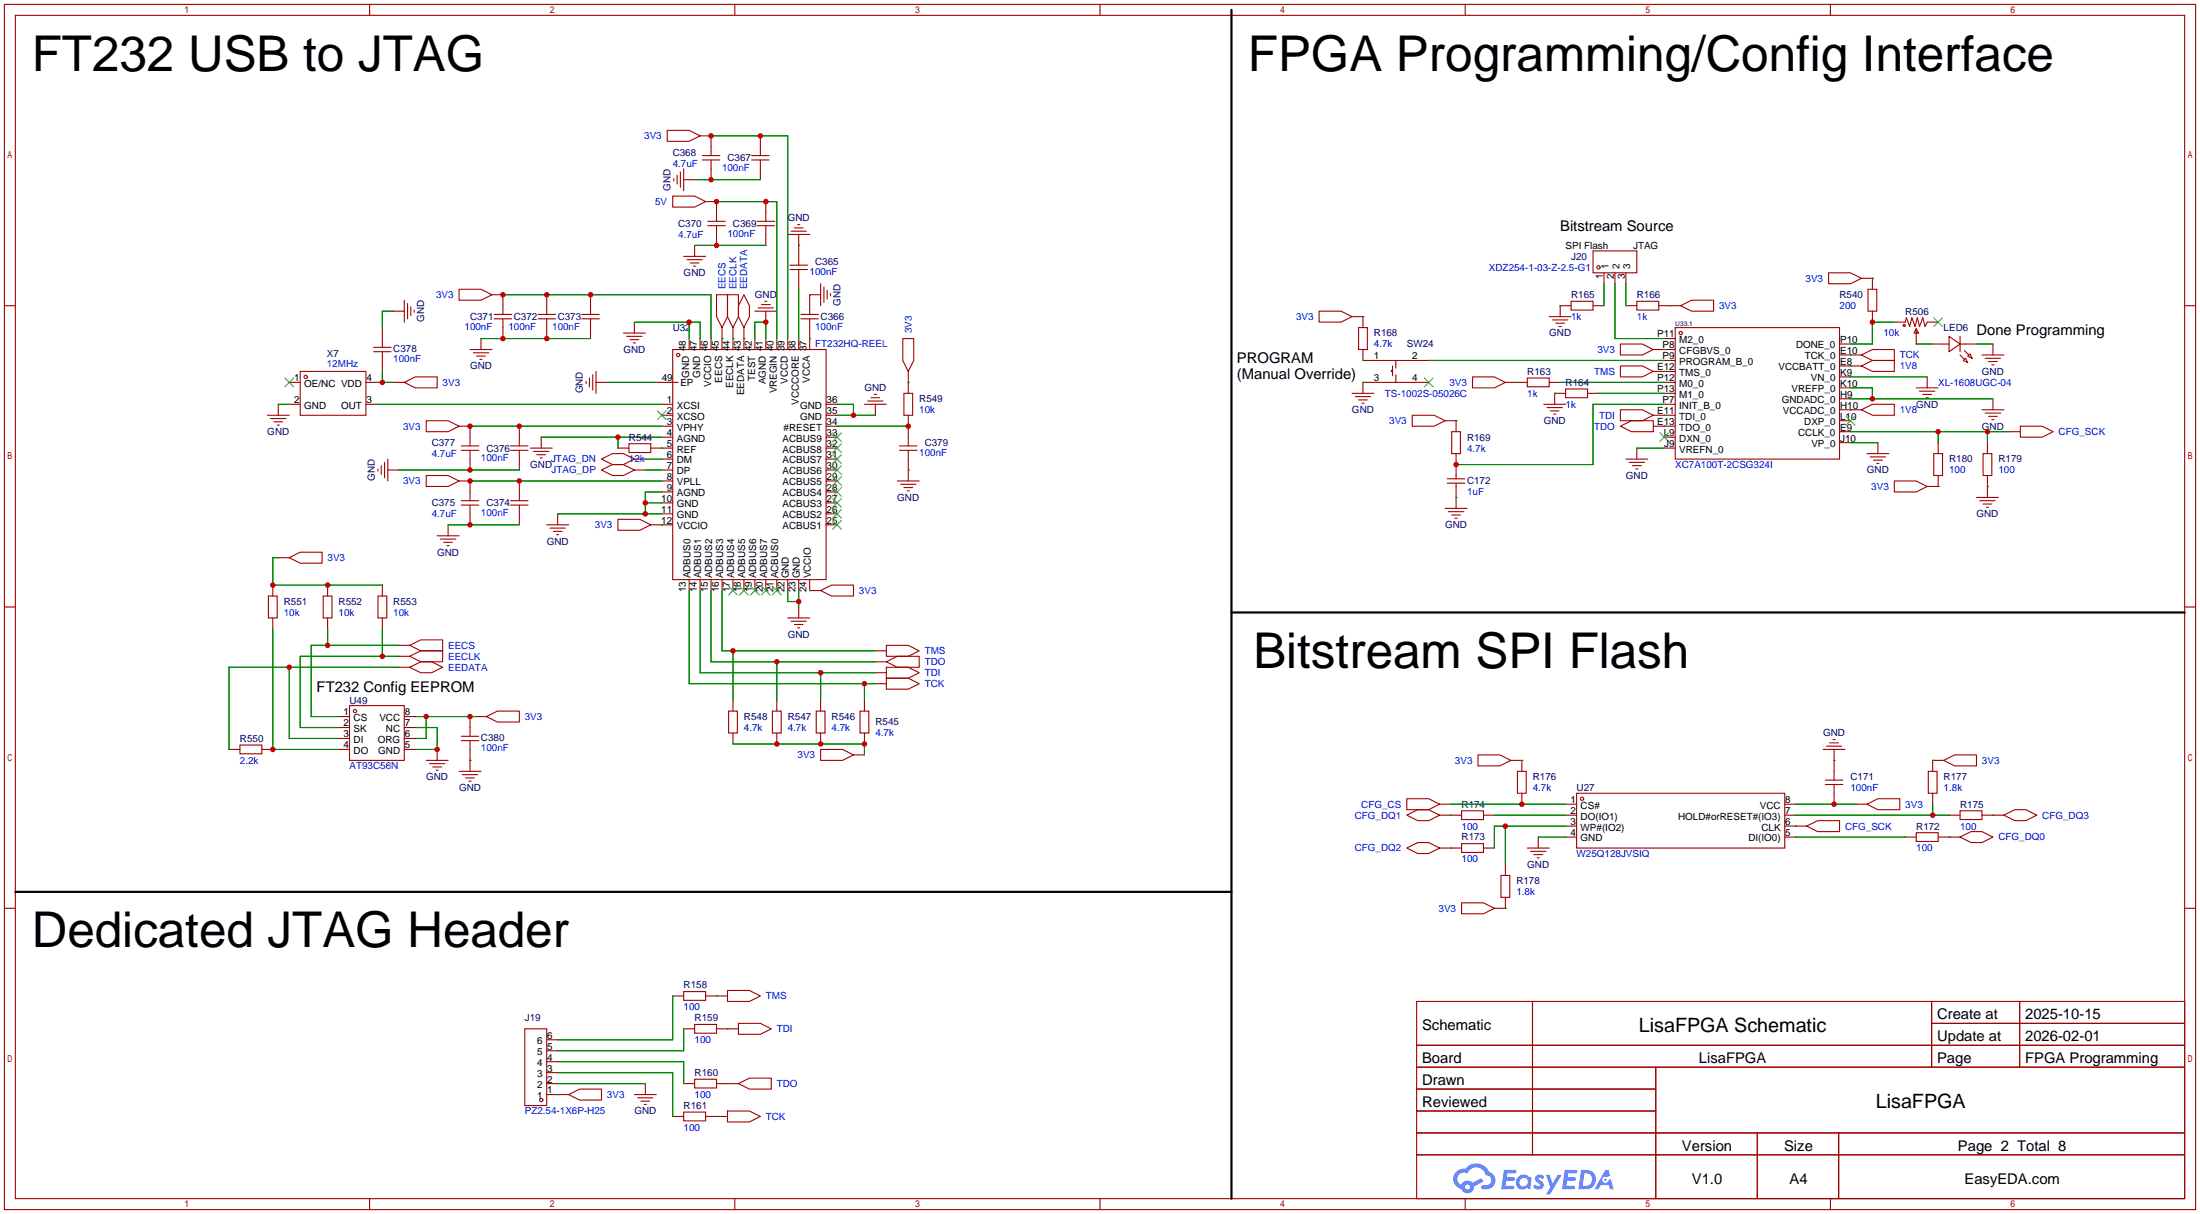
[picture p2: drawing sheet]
<svg xmlns="http://www.w3.org/2000/svg" width="510mm" height="281mm" viewBox="0 0 510 281" stroke-linecap="round" stroke-linejoin="round" font-family="sans-serif">
<g fill="none" stroke="#a10000" stroke-width=".25">
<path d="M1 1h508v279.4h-508zM3.6 3.6h502.9v274.3h-502.9zM85.7 1v2.6M170.3 1v2.6M255 1v2.6M339.7 1v2.6M424.3 1v2.6M1 70.9h2.6M506.5 70.9h2.5M1 140.7h2.6M506.5 140.7h2.5M1 210.6h2.6"/>
<path d="M506.5 210.6h2.5M328.4 232.2h178.1v45.7h-178.1zM355.3 232.2v35.5M447.8 232.2v15.2M447.8 237.2h58.7M468.2 232.2v15.2M328.4 242.3h178.1M328.4 247.4h178.1M328.4 252.5h55.5M328.4 257.6h55.5M383.9 247.4v30.5M85.7 277.9v2.5"/>
<path d="M170.3 277.9v2.5M255 277.9v2.5M328.4 262.6h178.1M328.4 267.7h178.1M339.7 277.9v2.5M407.4 262.6v15.3M424.3 277.9v2.5M426.3 262.6v15.3"/>
</g>
<g fill="#5487ff">
<path d="M356.2 272.6a1.3 1.3 0 0 1 1.8 .2l-.4 .7a.54 .54 0 0 0-.9-.3l.1 .2a1.28 1.28 0 0 1 .8 2 1.53 1.53 0 0 1-2.2-.2l.5-.6 .8 .4a.31 .31 0 0 0 .4-.3 .31 .31 0 0 0-.3-.3 1.12 1.12 0 0 1-.6-1.8z"/>
<path d="M358.4 272.4h.9l.6 1.9 1.2-1.9h.9l-2.7 4.5h-.9l1-1.7z"/>
<path d="M348.7 271.2h2.2a.46 .46 0 0 1 .5 .1 .46 .46 0 0 1 .1 .5l-.3 .2h-1.8l-.1 .9h1.6a.4 .4 0 0 1 .4 .5 .4 .4 0 0 1-.4 .3h-1.7l-.2 1.2h1.4a.46 .46 0 0 1 .5 .1 .46 .46 0 0 1 .1 .5l-.3 .2h-2.7z"/>
<path d="M362.8 271.2h2.2a.47 .47 0 0 1 .5 .1 .47 .47 0 0 1 .1 .5l-.3 .2h-1.8l-.1 .9h1.6a.4 .4 0 0 1 .4 .5 .4 .4 0 0 1-.4 .3h-1.7l-.2 1.2h1.4a.46 .46 0 0 1 .5 .1 .46 .46 0 0 1 .1 .5l-.3 .2h-2.7z"/>
<path d="M372.2 271.2h.7l.4 1.4-.7 .3a.75 .75 0 0 0-1.1 .3 .75 .75 0 0 0 .5 1 .75 .75 0 0 0 .9-.6l.5-.3 .7 2.4h-.9l-.2-1h-1.9l-.5 1h-.9z"/>
<path d="M366.6 271.2l-.7 4.5h1.5a2.27 2.27 0 0 0 2.6-2.3 2.27 2.27 0 0 0-2.7-2.2zM367.3 272a1.5 1.5 0 0 1 1.8 1.5 1.5 1.5 0 0 1-1.9 1.4h-.3z"/>
<path d="M352 272.8a1.6 1.6 0 0 0-.3 2.3 1.6 1.6 0 0 0 2.3 .2l.8 .4 .3-2.5-.2-.3h-.5a1.58 1.58 0 0 0-2.4-.1zM352.6 273.4a.99 .99 0 0 1 1.6 .5 .99 .99 0 0 1-1.3 1.1 .98 .98 0 0 1-.3-1.6z"/>
<path d="M337.6 271.6a2.37 2.37 0 0 0 1.2 4 1.54 1.54 0 0 0 1.7 1 1.54 1.54 0 0 0 1.3-1.6l2.1-1.1-.5-.8-2 1.1a1.57 1.57 0 0 0-2.6 .5 1.5 1.5 0 0 1-.8-2.1 1.5 1.5 0 0 1 2.2-.6 2.23 2.23 0 0 1 2.3-1.4 2.23 2.23 0 0 1 2 1.9 1.16 1.16 0 0 1 1.2 1 1.16 1.16 0 0 1-1.1 1.3h-.6a.47 .47 0 0 0-.6 .4 .47 .47 0 0 0 .4 .5 2.14 2.14 0 0 0 2.7-1.3 2.14 2.14 0 0 0-1.3-2.8 3.2 3.2 0 0 0-5.5-.7l-1.1 .1zM339.6 275.2a.6 .6 0 0 1 1.2 0 .6 .6 0 0 1-1.2 0z"/>
<circle cx="372.2" cy="273.5" r=".28"/>
</g>
<g fill="none" stroke="#a10000" stroke-width=".25">
<path d="M154.7 30.2h5.1l2.5 1.3-2.5 1.3h-5.1zM157.7 39.9v3.5M158.5 39.1v5.1M162.3 31.5h2.5v4.6M162.8 37.1h4.1M162.8 36.1h4.1M164.8 37.1v4.6M174.2 37.1h4.1M174.2 36.1h4.1M176.3 31.5v4.6M176.3 37.1v4.6M156 45.5h5l2.6 1.2-2.6 1.3h-5z"/>
<path d="M156.2 41.4v.5M157 40.6v2.1M158.5 41.7h2.5M158.5 59.4h5.1M161 56.9v2.5M163.6 46.7h2.5v4.6M164.1 52.3h4M164.1 51.3h4M166.1 52.3v4.6M175.5 52.3h4.1M175.5 51.3h4.1M177.5 46.7v4.6"/>
<path d="M177.5 52.3v4.6M182.6 54.4h5.1M183.4 53.6h3.5M184.1 52.8h2.1M184.9 52.1h.5M185.2 54.4v7.1M369.3 58.2h10.2v5h-10.2zM88.6 75.9v4.6M91.2 72.1h2.5M93.7 69.6v5.1M94.5 70.4v3.5M95.2 71.1v2.1"/>
<path d="M96 71.9v.5M106.4 67.1h5.1l2.5 1.2-2.5 1.3h-5.1zM111.5 78.5v2.5M114 68.3h2.6v4.6M114.6 73.9h4M114.6 72.9h4M116.6 73.9v4.6M124.7 73.9h4.1M124.7 72.9h4.1M126.7 68.3v4.6M126.7 73.9v4.6M134.9 73.9h4"/>
<path d="M134.9 72.9h4M136.9 68.3v4.6M136.9 73.9v4.6M144.5 77.2h5.1M145.3 78h3.5M146 78.7h2.1M146.8 79.5h.5M147.1 74.7v2.5M159.3 60.2h3.5M159.8 78.5v2.5M160 61h2.1M160.8 61.7h.5"/>
<path d="M162.3 78.5v2.5M164.8 78.5v2.5M166.1 68.3h2.6v5.1l-1.3 2.5-1.3-2.5zM167.4 75.9v5.1M168.7 68.3h2.5v5.1l-1.3 2.5-1.2-2.5zM169.9 75.9v5.1M172.5 68.3l1.2 2.6v2.5l-1.2 2.5-1.3-2.5v-2.5zM172.5 75.9v5.1M175 78.5v2.5M175 72.1h5.1M175.8 71.4h3.5M176.5 70.6h2.1"/>
<path d="M177.3 69.8h.5M177.5 72.1v2.6M177.5 78.5v2.5M180.1 78.5v2.5M182.6 78.5v2.5M183.1 62.5h4.1M183.1 61.5h4.1M185.2 62.5v4.6M185.2 78.5v2.5M185.7 73.9h4M185.7 72.9h4M187.7 73.9v7.1"/>
<path d="M190.2 68.3h-2.5v4.6M190.2 65.8v5.1M191 66.5v3.6M191.8 67.3v2M192.5 68.1v.5M209.3 78.5h2.5v5.1l-1.2 2.5-1.3-2.5zM305.8 72.1h5.1l2.5 1.3-2.5 1.3h-5.1zM313.4 73.4h2.6v2.5M315 75.9h2v5.1h-2zM359.2 73.4h5M359.9 74.2h3.6M360.7 74.9h2"/>
<path d="M361.4 75.7h.5M364.2 69.8h5.1v2.1h-5.1zM364.2 70.9h-2.5v2.5M369.3 70.9h2.6M371.9 63.2v2.6M374.4 63.2v2.6M375.7 79.8h5l2.6 1.2-2.6 1.3h-5zM376.9 70.9h2.6M376.9 63.2v2.6M379.5 69.8h5.1v2.1h-5.1zM384.6 70.9h5M385.8 78.5h2.6"/>
<path d="M388.4 75.9h38.1v30.5h-38.1zM389.6 70.9l2.6-1.3h5.1v2.5h-5.1zM423.9 63.2h5.1l2.5 1.3-2.5 1.3h-5.1zM426.5 79.8h2.5M431.5 64.5h2.6v2.6M433.1 67.1h2v5h-2zM434.1 72.1v2.6M439.2 74.7h2.5l.3-1 .7 2 .5-2 .8 2 .5-2 .5 2 .8-2 .5 2 .5-1h2.5M444.2 76.2l.6 1h-1.1zM444.2 76.2v3.6M448.1 79.8h3.8M451.9 78l2.5 1.8-2.5 1.7z"/>
<path d="M454.4 79.8h3.8M454.4 78v3.5M462 79.8v2.5M62 96.3h5.1M62.7 97h3.6M63.5 97.8h2M64.3 98.6h.5M64.5 93.7v2.6M67.1 88.6h2.5M67.1 93.7h2.5M69.6 86.1h15.2v10.2h-15.2zM84.8 88.6h2.6"/>
<path d="M84.8 93.7h2.6M86.6 81.5h4.1M86.6 80.5h4.1M88.6 81.5v4.6M91.2 88.6h2.5M93.7 88.6l2.6-1.2h5v2.5h-5zM98.8 97.5h5.1l2.5 1.3-2.5 1.3h-5.1zM106.4 98.8h2.6v4.6M109 81h5M109.7 81.8h3.6M110.5 82.5h2M111.3 83.3h.5"/>
<path d="M120.4 98.8v4.6M135.9 88.4v.5M136.7 87.6v2.1M137.4 86.9v3.5M138.2 88.6h2.5M138.2 86.1v5.1M152.1 88.6h5.1M153.4 93.7h2.6M153.4 96.3h2.6M153.4 98.8h2.6M156 81h35.5v53.4h-35.5zM191.5 93.7h2.6"/>
<path d="M191.5 96.3h2.6M191.5 98.8h2.6M200.4 93.7h5.1M201.2 93h3.5M201.9 92.2h2.1M202.7 91.4h.5M202.9 93.7v2.6M209.5 91.2h2.1v5.1h-2.1zM210.6 86.1v5.1M210.6 96.3v7.1M313.4 91.2h5.1M314.2 91.9h3.6"/>
<path d="M315 92.7h2M315.7 93.5h.5M316 81v2.6h15.2M322.8 85.9h-.2v.2h.2M322.8 84.8v2.3M323.6 83.6v1.7M323.6 86.9v1.7M327.4 96.3h5.1l2.5 1.2-2.5 1.3h-5.1zM331.2 88.6h-15.2v2.6M335 97.5h2.6v2.6M341.4 87.4h5.1l2.5 1.2-2.5 1.3h-5.1zM349 88.6h5.1"/>
<path d="M354.1 87.6h5.1v2.1h-5.1zM357.9 93.7h5.1M358.6 94.5h3.6M359.2 88.6h2.5M359.4 95.2h2M360.2 96h.5M363 90.2h5v2h-5zM363 91.2h-2.6v2.5M368 91.2h2.6M375.7 98.8l2.5-1.3h5.1v2.6h-5.1zM375.7 84.8h5l2.6 1.3-2.6 1.3h-5zM375.7 95h5l2.6 1.3-2.6 1.2h-5z"/>
<path d="M383.3 81h5.1M383.3 86.1h5.1M383.3 96.3h5.1M383.3 98.8h5.1M385.8 83.6h2.6M385.8 88.6h2.6M385.8 91.2h2.6M385.8 93.7h2.6M426.5 97.5h2.5M426.5 95h5M426.5 92.5h2.5M426.5 89.9h2.5"/>
<path d="M426.5 87.4h2.5M426.5 84.8h5M426.5 82.3h5M431.5 82.3l2.6-1.3h5.1v2.6h-5.1zM431.5 84.8l2.6-1.2h5.1v2.5h-5.1zM431.5 95l2.6-1.3h5.1v2.6h-5.1zM444.2 89.9h5.1M445 90.7h3.6M445.8 91.4h2M446.5 92.2h.5M446.8 87.4v2.5M454.4 82.3l1 1"/>
<path d="M455.2 83.6l.5-.5 .5 1zM455.4 81.3l1 1M456.2 82.5l.5-.5 .5 1.1zM459.5 95h5.1M459.5 82.3h5.1M460.2 83.1h3.6M460.2 95.8h3.6M461 83.8h2M461 96.5h2M461.8 84.6h.5M461.8 97.3h.5M462 92.5v2.5"/>
<path d="M468.4 98.8h5.1l2.5 1.3-2.5 1.2h-5.1zM87.6 108.7v.5M88.4 107.9v2.1M89.2 107.2v3.5M89.9 109h2.6M89.9 106.4v5.1M98.8 110.2h5.1l2.5 1.3-2.5 1.3h-5.1zM106.4 111.5h2.6v4.6M106.9 116.1h4.1M106.9 117.1h4.1M106.9 104.4h4.1M106.9 103.4h4.1"/>
<path d="M109 104.4v4.6M109 117.1v4.6M118.4 116.1h4M118.4 117.1h4M118.4 104.4h4M118.4 103.4h4M120.4 104.4v4.6M120.4 111.5v4.6M120.4 117.1v4.6M122.9 103.9h5.1M123.7 104.6h3.6M124.5 105.4h2"/>
<path d="M125.2 106.2h.5M125.5 101.3v2.6M129.3 119.1v2.6M139.4 106.4l2.6-1.2h2.5l2.6 1.2-2.6 1.3h-2.5zM139.4 109l2.6-1.3h2.5l2.6 1.3-2.6 1.2h-2.5zM143.3 103.9h2.5M145.8 102.9h5.1v2h-5.1zM147.1 106.4h2.5M147.1 109h2.5M150.9 103.9h5.1M153.4 101.3h2.6M153.4 106.4h2.6"/>
<path d="M153.4 109h2.6M153.4 111.5h2.6M153.4 114h2.6M153.4 116.6h2.6M153.4 119.1h2.6M191.5 101.3h2.6M191.5 103.9h2.6M191.5 106.4h2.6M191.5 109h2.6M191.5 111.5h2.6M191.5 114h2.6M191.5 116.6h2.6"/>
<path d="M191.5 119.1h2.6M208 111.5h5.1M208.5 104.4h4.1M208.5 103.4h4.1M208.8 112.3h3.5M209.5 113h2.1M210.3 113.8h.5M210.6 104.4v7.1M335 117.9h5.1M335.5 112h4.1M335.5 111h4.1M335.8 118.6h3.5"/>
<path d="M336.5 100.1h2.1v5.1h-2.1zM336.5 119.4h2.1M337.6 105.2v5.8M337.6 112v5.9M376.9 106.4h5.1M377.7 107.2h3.6M378.5 107.9h2M379.2 108.7h.5M379.5 103.9v2.5M385.8 101.3h2.6M385.8 103.9h2.6M426.5 102.6h2.5"/>
<path d="M426.5 100.1h2.5M432.8 105.2h5.1M433.6 105.9h3.5M434.3 106.7h2.1M435.1 107.4h.5M435.4 102.6v2.6M439.2 111.5h5l2.6 1.3-2.6 1.2h-5zM448.3 105.2h2v5h-2zM449.3 102.6v2.6M449.3 110.2v2.6h-2.5M458.2 115.3h5.1M459 116.1h3.5"/>
<path d="M459.7 105.2h2.1v5h-2.1zM459.7 116.8h2.1M460.5 117.6h.5M460.8 102.6v2.6M460.8 110.2v5.1M465.8 100.1h2.6M62.2 138.2h2.1v5.1h-2.1zM63.2 135.6v2.6M64.5 129.3h2.6M67.1 129.3l2.5-1.3h5.1v2.6h-5.1zM74.9 138.2h2.1v5.1h-2.1zM75.9 135.6v2.6"/>
<path d="M87.6 138.2h2.1v5.1h-2.1zM88.6 135.6v2.6M101.3 124.2h5.1M102.1 125h3.6M102.9 125.7h2M103.6 126.5h.5M103.9 121.7v2.5M126.7 121.7h5.1M127.5 122.4h3.6M128.3 123.2h2M129 124h.5M143.3 120.4h5l2.6 1.3-2.6 1.2h-5z"/>
<path d="M150.9 121.7h5.1M159.8 134.4v2.5M162.3 134.4v2.5M164.8 134.4v2.5M167.4 134.4v2.5M169.9 134.4v2.5M172.5 134.4v2.5M175 134.4v2.5M177.5 134.4v2.5M180.1 134.4v2.5M182.6 134.4v2.5M185.2 134.4v2.5"/>
<path d="M187.7 134.4v2.5h2.5M190.2 136.9l2.6-1.3h5.1v2.6h-5.1zM191.5 121.7h2.6M337.3 120.1h.5M63.2 143.3v2.5M75.9 143.3v2.5M88.6 143.3v2.5M92.5 149.6h2.5M92.5 152.1h2.5M92.5 154.7h2.5M95 149.6l2.5-1.3h5.1v2.6h-5.1zM95 152.1l2.5-1.2h5.1v2.5h-5.1z"/>
<path d="M95 154.7l2.5-1.3h2.6l2.5 1.3-2.5 1.3h-2.6zM182.6 143.3h5.1M183.4 144h3.5M184.1 144.8h2.1M184.9 145.5h.5M185.2 140.7v2.6M202.9 156h2.6M202.9 153.4h2.6M202.9 150.9h2.6M202.9 158.5h2.6M205.5 154.7h5.1l2.5 1.3-2.5 1.2h-5.1zM205.5 153.4l2.5-1.3h5.1v2.6h-5.1z"/>
<path d="M205.5 149.6h5.1l2.5 1.3-2.5 1.2h-5.1zM205.5 157.2h5.1l2.5 1.3-2.5 1.3h-5.1zM53.1 173.7h2.5M55.6 172.7h5.1v2.1h-5.1zM60.7 173.7h2.5M78.5 173.7h2.5M78.5 166.1h2.5M78.5 168.7h2.5M78.5 171.2h2.5M81 163.6h12.7v12.7h-12.7zM93.7 173.7h2.6M93.7 166.1h2.6"/>
<path d="M93.7 168.7h2.6M93.7 171.2h2.6M98.8 176.3h5.1M99.6 177h3.5M100.3 177.8h2.1M101.1 178.6h.5M101.3 173.7v2.6M106.4 178.8h5.1M106.9 171.7h4.1M106.9 170.7h4.1M107.2 179.6h3.5M109 166.1v4.6"/>
<path d="M109 171.7v7.1M110.2 166.1h2.6M112.8 166.1l2.5-1.3h5.1v2.6h-5.1zM168.9 164.8h2v5.1h-2zM169.9 162.3v2.5M169.9 169.9v2.6M179.1 164.8h2v5.1h-2zM180.1 162.3v2.5M180.1 169.9v2.6M189.2 164.8h2.1v5.1h-2.1zM190.2 173.7h5.1l2.6 1.3-2.6 1.3h-5.1zM190.2 162.3v2.5"/>
<path d="M190.2 169.9v2.6M197.9 175h2.5M199.4 164.8h2v5.1h-2zM200.4 162.3v2.5M200.4 169.9v2.6M342.6 175h5.1l2.6 1.3-2.6 1.2h-5.1zM350.3 176.3h2.5v2.5M351.8 178.8h2v5.1h-2zM422.7 173.7h5M423.4 173h3.6M424.2 172.2h2M424.9 171.4h.5"/>
<path d="M425.2 173.7v7.1M447 178.8h2.1v5.1h-2.1zM450.6 176.3l2.5-1.3h5.1v2.5h-5.1zM450.6 176.3h-2.5v2.5M107.9 180.3h2.1M108.7 181.1h.5M326.1 185.2h5.1l2.6 1.2-2.6 1.3h-5.1zM326.1 189l2.6-1.3h2.5l2.6 1.3-2.6 1.2h-2.5zM326.1 196.6l2.6-1.3h2.5l2.6 1.3-2.6 1.3h-2.5zM333.8 186.4h2.5M333.8 189h5M333.8 196.6h5"/>
<path d="M338.8 195.6h5.1v2h-5.1zM338.8 188h5.1v2h-5.1zM343.9 189h2.6M343.9 196.6h2.6M352.8 183.9v2.5M354.1 196.6h5.1M354.8 197.4h3.6M355.6 198.1h2M356.4 198.9h.5M356.6 194.1v2.5M363 186.4h2.5M363 189h2.5"/>
<path d="M363 191.5h2.5M363 194.1h2.5M365.5 183.9h48.3v12.7h-48.3zM413.8 186.4h2.5M413.8 189h2.5M413.8 191.5h5M413.8 194.1h2.5M418.8 191.5l2.6-1.3h5.1v2.6h-5.1zM423.2 180.8h4M423.2 181.9h4M425.2 181.9v4.5M430.3 186.4h2.5"/>
<path d="M432.8 186.4l2.6-1.2h5v2.5h-5zM441.7 194.1h2.5M444.2 193h5.1v2.1h-5.1zM448.1 183.9v2.5M449.3 194.1h5.1M451.9 189h2.5M454.4 188h5.1v2h-5.1zM454.4 194.1l2.5-1.3h2.6l2.5 1.3-2.5 1.2h-2.6zM459.5 189h5.1M464.6 189l2.5-1.3h2.5l2.6 1.3-2.6 1.2h-2.5zM338.8 209.3h5.1l2.6 1.3-2.6 1.2h-5.1zM348 202.9h2v5.1h-2z"/>
<path d="M349 200.4v2.5M349 208v2.6h-2.5M121.7 238.5h5v17.8h-5zM156 230.9h2.5M158.5 229.9h5.1v2h-5.1zM158.5 238.5h2.5M161 237.5h5.1v2h-5.1zM163.6 230.9h5.1M166.1 238.5h5.1M168.7 229.6h5l2.6 1.3-2.6 1.3h-5zM171.2 237.2h5.1l2.5 1.3-2.5 1.3h-5.1zM126.7 251.2h2.6"/>
<path d="M126.7 253.7h5.1M126.7 248.7h2.6M126.7 246.1h2.6M126.7 243.6h2.6M126.7 241h2.6M131.8 253.7l2.6-1.2h5v2.5h-5zM147.1 253.7h5M147.8 254.5h3.6M148.6 255.3h2M149.4 256h.5M149.6 251.2v2.5M156 258.8h2.5"/>
<path d="M158.5 257.8h5.1v2h-5.1zM158.5 251.2h2.5M161 250.2h5.1v2h-5.1zM163.6 258.8h5.1M166.1 251.2h5.1M168.7 257.6h5l2.6 1.2-2.6 1.3h-5zM171.2 251.2l2.5-1.3h5.1v2.6h-5.1z"/>
<circle cx="370.6" cy="62" r=".38"/>
<circle cx="389.6" cy="77.2" r=".38"/>
<circle cx="441.5" cy="75.4" r=".25"/>
<circle cx="70.9" cy="87.4" r=".38"/>
<circle cx="157.2" cy="82.3" r=".38"/>
<circle cx="82.3" cy="164.8" r=".38"/>
<circle cx="366.8" cy="185.2" r=".38"/>
<circle cx="125.5" cy="255" r=".38"/>
</g>
<g fill="none" stroke="#3c3" stroke-width=".25">
<path d="M448.3 73.7l2 2M450.3 73.7l-2 2M66 87.6l2.1 2.1M68.1 87.6l-2.1 2.1M152.4 95.2l2 2.1M154.4 95.2l-2 2.1M330.2 87.6l2 2.1M332.2 87.6l-2 2.1M428 96.5l2 2.1M430 96.5l-2 2.1M193 118.1l2.1 2M193 115.6l2.1 2"/>
<path d="M193 113l2.1 2.1M193 110.5l2.1 2M193 107.9l2.1 2.1M193 105.4l2.1 2M193 102.9l2.1 2M193 100.3l2.1 2.1M195.1 118.1l-2.1 2M195.1 115.6l-2.1 2M195.1 113l-2.1 2.1M195.1 110.5l-2.1 2M195.1 107.9l-2.1 2.1M195.1 105.4l-2.1 2"/>
<path d="M195.1 102.9l-2.1 2M195.1 100.3l-2.1 2.1M384.8 100.3l2 2.1M386.8 100.3l-2 2.1M168.9 135.9l2 2M170.9 135.9l-2 2M171.4 135.9l2.1 2M173.5 135.9l-2.1 2M174 135.9l2 2M176 135.9l-2 2M176.5 135.9l2.1 2M178.6 135.9l-2.1 2"/>
<path d="M179.1 135.9l2 2M181.1 135.9l-2 2M193 120.6l2.1 2.1M195.1 120.6l-2.1 2.1"/>
</g>
<g fill="none" stroke="#008700" stroke-width=".25">
<path d="M164.8 31.5h17.8v47M161 41.7h15.3M161 56.9h16.5M166.1 46.7h14v31.8M185.2 56.9h.1M91.2 72.1h-2.6v3.8M111.5 78.5h25.4M116.6 68.3h48.2v10.2M147.1 74.7h15.2v3.8M159.8 74.7v3.8M167.4 78.5h.1M169.9 78.5h.1"/>
<path d="M172.5 78.5h.1M175 78.5v-3.8h2.5v3.8M185.2 67.1v11.4M187.7 78.5h.1M187.7 68.3h.1M316 73.4h.1M361.7 70.9h.1M371.9 65.8v5.1M374.4 65.8v12.7h11.4M376.9 65.8v5.1M387.1 70.9h.1M434.1 64.5h.1"/>
<path d="M439.2 74.7h-5.1v5.1h-5.1M444.2 79.8h3.9M458.2 79.8h3.8M64.5 93.7h2.6M87.4 88.6h3.8M87.4 93.7h66M88.6 86.1v2.5M109 98.8h44.4M140.7 88.6h11.4M194.1 93.7h3.8v2.6M194.1 96.3h8.8M194.1 98.8h16.5"/>
<path d="M210.6 88.6h.1M316 88.6h.1M316 83.6h.1M331.2 83.6h54.6M337.6 97.5h.1M351.5 88.6h.1M360.4 91.2h.1M361.7 88.6h24.1M370.6 91.2h15.2M385.8 86.1h.1M385.8 98.8h.1M385.8 96.3h.1"/>
<path d="M385.8 81h.1M385.8 93.7h-16.5v14h-31.7M429 82.3h.1M429 84.8h.1M429 95h.1M429 92.5h33M429 89.9h5.1v2.6M429 87.4h17.8M92.5 109h27.9M109 111.5h44.4M125.5 101.3h27.9M129.3 119.1h24.1"/>
<path d="M143.3 101.3v2.6M149.6 106.4h3.8M149.6 109h3.8M149.6 116.6h3.8M153.4 103.9h.1M153.4 114h-3.8v5.1M210.6 109h.1M337.6 115.3h.1M379.5 103.9h6.3M429 102.6h6.4M429 100.1h36.8M449.3 112.8h.1"/>
<path d="M449.3 100.1v2.5M460.8 112.8h.1M460.8 100.1v2.5M64.5 129.3h-1.3v6.3h25.4M103.9 121.7h16.5M153.4 121.7h.1M159.8 136.9v21.6h43.1M162.3 136.9v19.1h40.6M164.8 136.9v16.5h38.1M167.4 136.9v14h35.5M182.6 136.9v2.5h2.6M185.2 136.9v3.8"/>
<path d="M187.7 136.9h.1M63.2 145.8v27.9h15.3M67.1 154.7v16.5h11.4M75.9 145.8v3.8M88.6 145.8v6.3M92.5 149.6h-20.4v16.5h6.4M92.5 152.1h-22.9v16.6h8.9M92.5 154.7h-39.4v19M169.9 150.9v11.4M180.1 153.4v8.9M190.2 156v6.3M200.4 158.5v3.8"/>
<path d="M96.3 166.1h13.9M96.3 168.7h5v5h-5M98.8 166.1v5.1h-2.5M109 176.3h.1M169.9 172.5h30.5v2.5M352.8 176.3h.1M425.2 176.3h.1M448.1 176.3h.1M336.3 189h.1M336.3 196.6h.1M336.3 186.4h26.7M346.5 189h16.5"/>
<path d="M349 191.5v8.9M356.6 194.1h6.4M363 191.5h-16.5v5.1M416.3 191.5h.1M416.3 186.4h14M416.3 194.1h25.4M416.3 189h35.6M448.1 186.4v2.6M451.9 194.1h.1M462 189h.1M349 210.6h.1M156 230.9v10.1h-26.7"/>
<path d="M158.5 238.5v5.1h-29.2M166.1 230.9h.1M168.7 238.5h.1M129.3 253.7h.1M129.3 248.7h26.7v10.1M129.3 246.1h29.2v5.1M129.3 251.2h20.3M166.1 258.8h.1M168.7 251.2h.1"/>
</g>
<path d="M285.5 2.3v275.6M285.5 142h221M3.6 206.8h281.9" fill="none" stroke="#000" stroke-width=".51"/>
<g fill="#c00">
<circle cx="425.2" cy="186.4" r=".63"/>
<circle cx="337.6" cy="107.7" r=".63"/>
<circle cx="434.1" cy="92.5" r=".63"/>
<circle cx="449.3" cy="100.1" r=".63"/>
<circle cx="460.8" cy="100.1" r=".63"/>
<circle cx="349" cy="191.5" r=".63"/>
<circle cx="448.1" cy="189" r=".63"/>
<circle cx="352.8" cy="186.4" r=".63"/>
<circle cx="434.1" cy="74.7" r=".63"/>
<circle cx="185.2" cy="139.4" r=".63"/>
<circle cx="149.6" cy="119.1" r=".63"/>
<circle cx="149.6" cy="116.6" r=".63"/>
<circle cx="143.3" cy="101.3" r=".63"/>
<circle cx="159.8" cy="74.7" r=".63"/>
<circle cx="177.5" cy="74.7" r=".63"/>
<circle cx="197.9" cy="96.3" r=".63"/>
<circle cx="164.8" cy="41.7" r=".63"/>
<circle cx="176.3" cy="31.5" r=".63"/>
<circle cx="164.8" cy="31.5" r=".63"/>
<circle cx="166.1" cy="56.9" r=".63"/>
<circle cx="166.1" cy="46.7" r=".63"/>
<circle cx="177.5" cy="46.7" r=".63"/>
<circle cx="116.6" cy="78.5" r=".63"/>
<circle cx="126.7" cy="78.5" r=".63"/>
<circle cx="136.9" cy="68.3" r=".63"/>
<circle cx="126.7" cy="68.3" r=".63"/>
<circle cx="116.6" cy="68.3" r=".63"/>
<circle cx="120.4" cy="111.5" r=".63"/>
<circle cx="109" cy="111.5" r=".63"/>
<circle cx="109" cy="121.7" r=".63"/>
<circle cx="109" cy="109" r=".63"/>
<circle cx="120.4" cy="98.8" r=".63"/>
<circle cx="109" cy="98.8" r=".63"/>
<circle cx="88.6" cy="88.6" r=".63"/>
<circle cx="200.4" cy="158.5" r=".63"/>
<circle cx="190.2" cy="156" r=".63"/>
<circle cx="180.1" cy="153.4" r=".63"/>
<circle cx="169.9" cy="150.9" r=".63"/>
<circle cx="210.6" cy="98.8" r=".63"/>
<circle cx="98.8" cy="166.1" r=".63"/>
<circle cx="109" cy="166.1" r=".63"/>
<circle cx="101.3" cy="173.7" r=".63"/>
<circle cx="63.2" cy="135.6" r=".63"/>
<circle cx="75.9" cy="135.6" r=".63"/>
<circle cx="75.9" cy="149.6" r=".63"/>
<circle cx="67.1" cy="154.7" r=".63"/>
<circle cx="88.6" cy="152.1" r=".63"/>
<circle cx="63.2" cy="173.7" r=".63"/>
<circle cx="200.4" cy="172.5" r=".63"/>
<circle cx="190.2" cy="172.5" r=".63"/>
<circle cx="180.1" cy="172.5" r=".63"/>
</g>
<g font-size="11.4">
<text x="7.4" y="16.4">FT232 USB to JTAG</text>
<text x="289.3" y="16.4">FPGA Programming/Config Interface</text>
<text x="290.6" y="154.8">Bitstream SPI Flash</text>
<text x="7.4" y="219.6">Dedicated JTAG Header</text>
</g>
<g font-size="4.6">
<text x="379.9" y="239.2">LisaFPGA Schematic</text>
<text x="434.9" y="257">LisaFPGA</text>
</g>
<g font-size="3.4">
<text x="361.7" y="53.6">Bitstream Source</text>
<text x="458.2" y="77.8">Done Programming</text>
<text x="286.8" y="84.1">PROGRAM</text>
<text x="286.8" y="87.9">(Manual Override)</text>
<text x="73.4" y="160.3">FT232 Config EEPROM</text>
<text x="329.7" y="238.9">Schematic</text>
<text x="449.1" y="236.3">Create at</text>
<text x="469.5" y="236.3">2025-10-15</text>
<text x="449.1" y="241.4">Update at</text>
<text x="469.5" y="241.4">2026-02-01</text>
<text x="329.7" y="246.5">Board</text>
<text x="329.7" y="251.6">Drawn</text>
<text x="393.9" y="246.5">LisaFPGA</text>
<text x="449.1" y="246.5">Page</text>
<text x="469.5" y="246.5">FPGA Programming</text>
<text x="329.7" y="256.6">Reviewed</text>
<text x="389.9" y="266.8">Version</text>
<text x="413.6" y="266.8">Size</text>
<text x="453.9" y="266.8">Page 2 Total 8</text>
<text x="392.2" y="274.4">V1.0</text>
<text x="414.9" y="274.4">A4</text>
<text x="455.4" y="274.4">EasyEDA.com</text>
</g>
<g font-size="2.3" fill="#00f">
<text x="149.3" y="32.3">3V3</text>
<text x="156" y="38.6">4.7uF</text>
<text x="167.4" y="39.7">100nF</text>
<text x="151.9" y="47.5">5V</text>
<text x="157.2" y="55.1">4.7uF</text>
<text x="168.7" y="54.9">100nF</text>
<text x="187.7" y="63.8">100nF</text>
<text x="345.2" y="62.8">XDZ254-1-03-Z-2.5-G1</text>
<text x="418.6" y="65.3">3V3</text>
<text x="101.1" y="69.1">3V3</text>
<text x="168.2" y="67.1" transform="rotate(-90 168.2 67.1)">EECS</text>
<text x="170.7" y="67.1" transform="rotate(-90 170.7 67.1)">EECLK</text>
<text x="173.3" y="67.1" transform="rotate(-90 173.3 67.1)">EEDATA</text>
<text x="398.5" y="71.7">3V3</text>
<text x="426.5" y="71.7">200</text>
<text x="107.7" y="76.5">100nF</text>
<text x="117.9" y="76.5">100nF</text>
<text x="128" y="76.5">100nF</text>
<text x="189" y="76.5">100nF</text>
<text x="211.4" y="77.2" transform="rotate(-90 211.4 77.2)">3V3</text>
<text x="300.5" y="74.2">3V3</text>
<text x="364.2" y="74.2">1k</text>
<text x="379.5" y="74.2">1k</text>
<text x="91.2" y="84">100nF</text>
<text x="189" y="80.5">FT232HQ-REEL</text>
<text x="318.5" y="80.5">4.7k</text>
<text x="370.3" y="81.8">3V3</text>
<text x="436.6" y="78">10k</text>
<text x="440.4" y="83.1">TCK</text>
<text x="75.8" y="85.1">12MHz</text>
<text x="102.6" y="89.4">3V3</text>
<text x="336" y="89.4">3V3</text>
<text x="369.6" y="86.9">TMS</text>
<text x="440.4" y="85.6">1V8</text>
<text x="449.3" y="89.4">XL-1608UGC-04</text>
<text x="213.1" y="95.8">10k</text>
<text x="321.1" y="92">TS-1002S-05026C</text>
<text x="354.1" y="92">1k</text>
<text x="363" y="94.5">1k</text>
<text x="440.4" y="95.8">1V8</text>
<text x="93.5" y="99.6">3V3</text>
<text x="322.1" y="98.3">3V3</text>
<text x="369.6" y="99.6">TDO</text>
<text x="370.7" y="97.1">TDI</text>
<text x="477.3" y="100.9">CFG_SCK</text>
<text x="100.1" y="105.9">4.7uF</text>
<text x="111.5" y="107">100nF</text>
<text x="127.8" y="107.2">JTAG_DN</text>
<text x="145.8" y="107.2">12k</text>
<text x="213.1" y="105.7">100nF</text>
<text x="340.1" y="104.7">4.7k</text>
<text x="93.5" y="112.3">3V3</text>
<text x="127.9" y="109.8">JTAG_DP</text>
<text x="388.4" y="108.5">XC7A100T-2CSG324I</text>
<text x="433.8" y="113.6">3V3</text>
<text x="451.9" y="109.8">100</text>
<text x="463.3" y="109.8">100</text>
<text x="100.1" y="119.9">4.7uF</text>
<text x="111.5" y="119.7">100nF</text>
<text x="340.1" y="114.8">1uF</text>
<text x="137.9" y="122.5">3V3</text>
<text x="75.9" y="130.1">3V3</text>
<text x="199.1" y="137.7">3V3</text>
<text x="65.8" y="142.8">10k</text>
<text x="78.5" y="142.8">10k</text>
<text x="91.2" y="142.8">10k</text>
<text x="103.9" y="150.4">EECS</text>
<text x="103.9" y="152.9">EECLK</text>
<text x="103.9" y="155.5">EEDATA</text>
<text x="214.4" y="154.2">TDO</text>
<text x="214.4" y="151.7">TMS</text>
<text x="214.4" y="156.7">TDI</text>
<text x="214.4" y="159.3">TCK</text>
<text x="121.7" y="166.9">3V3</text>
<text x="172.5" y="169.4">4.7k</text>
<text x="182.6" y="169.4">4.7k</text>
<text x="192.8" y="169.4">4.7k</text>
<text x="202.9" y="170.7">4.7k</text>
<text x="55.6" y="177.1">2.2k</text>
<text x="81" y="178.3">AT93C56N</text>
<text x="111.5" y="174.2">100nF</text>
<text x="184.9" y="175.8">3V3</text>
<text x="337.3" y="177.1">3V3</text>
<text x="459.5" y="177.1">3V3</text>
<text x="355.3" y="183.4">4.7k</text>
<text x="429" y="183.4">100nF</text>
<text x="450.6" y="183.4">1.8k</text>
<text x="314.1" y="189.8">CFG_DQ1</text>
<text x="315.6" y="187.2">CFG_CS</text>
<text x="441.7" y="187.2">3V3</text>
<text x="473.5" y="189.8">CFG_DQ3</text>
<text x="314.1" y="197.4">CFG_DQ2</text>
<text x="338.8" y="192.3">100</text>
<text x="427.7" y="192.3">CFG_SCK</text>
<text x="444.2" y="197.4">100</text>
<text x="454.4" y="192.3">100</text>
<text x="463.3" y="194.8">CFG_DQ0</text>
<text x="338.8" y="199.9">100</text>
<text x="365.5" y="198.7">W25Q128JVSIQ</text>
<text x="351.5" y="207.5">1.8k</text>
<text x="333.5" y="211.4">3V3</text>
<text x="177.5" y="231.7">TMS</text>
<text x="158.5" y="234.2">100</text>
<text x="180.1" y="239.3">TDI</text>
<text x="161" y="241.8">100</text>
<text x="180.1" y="252">TDO</text>
<text x="140.7" y="254.5">3V3</text>
<text x="161" y="254.5">100</text>
<text x="121.7" y="258.3">PZ2.54-1X6P-H25</text>
<text x="158.5" y="262.2">100</text>
<text x="177.5" y="259.6">TCK</text>
</g>
<g font-size="2.3" fill="#000080">
<text x="156" y="36.1">C368</text>
<text x="168.7" y="37.4">C367</text>
<text x="155.5" y="44.2" transform="rotate(-90 155.5 44.2)">GND</text>
<text x="157.2" y="52.6">C370</text>
<text x="169.9" y="52.6">C369</text>
<text x="182.6" y="51.3">GND</text>
<text x="158.5" y="64">GND</text>
<text x="189" y="61.5">C365</text>
<text x="364.2" y="60.2">J20</text>
<text x="175" y="69.1">GND</text>
<text x="194.8" y="70.9" transform="rotate(-90 194.8 70.9)">GND</text>
<text x="364.2" y="69.1">R165</text>
<text x="379.5" y="69.1">R166</text>
<text x="426.5" y="69.1">R540</text>
<text x="98.3" y="74.7" transform="rotate(-90 98.3 74.7)">GND</text>
<text x="109" y="74.2">C371</text>
<text x="119.1" y="74.2">C372</text>
<text x="129.3" y="74.2">C373</text>
<text x="156" y="76.7">U32</text>
<text x="190.2" y="74.2">C366</text>
<text x="441.7" y="72.9">R506</text>
<text x="450.6" y="76.7">LED6</text>
<text x="75.8" y="82.8">X7</text>
<text x="91.2" y="81.7">C378</text>
<text x="144.5" y="81.8">GND</text>
<text x="318.5" y="78">R168</text>
<text x="326.1" y="80.5">SW24</text>
<text x="359.2" y="78">GND</text>
<text x="109" y="85.6">GND</text>
<text x="354.1" y="86.9">R163</text>
<text x="363" y="89.4">R164</text>
<text x="459.5" y="86.9">GND</text>
<text x="135.2" y="91.2" transform="rotate(-90 135.2 91.2)">GND</text>
<text x="200.4" y="90.7">GND</text>
<text x="213.1" y="93.2">R549</text>
<text x="313.4" y="95.8">GND</text>
<text x="444.2" y="94.5">GND</text>
<text x="62" y="100.9">GND</text>
<text x="357.9" y="98.3">GND</text>
<text x="459.5" y="99.6">GND</text>
<text x="100.1" y="103.4">C377</text>
<text x="112.8" y="104.7">C376</text>
<text x="145.8" y="102.1">R544</text>
<text x="214.4" y="103.4">C379</text>
<text x="340.1" y="102.1">R169</text>
<text x="451.9" y="107.2">R180</text>
<text x="463.3" y="107.2">R179</text>
<text x="86.9" y="111.5" transform="rotate(-90 86.9 111.5)">GND</text>
<text x="122.9" y="108.5">GND</text>
<text x="340.1" y="112.3">C172</text>
<text x="376.9" y="111">GND</text>
<text x="432.8" y="109.8">GND</text>
<text x="100.1" y="117.4">C375</text>
<text x="112.8" y="117.4">C374</text>
<text x="208" y="116.1">GND</text>
<text x="458.2" y="119.9">GND</text>
<text x="335" y="122.5">GND</text>
<text x="101.3" y="128.8">GND</text>
<text x="126.7" y="126.3">GND</text>
<text x="65.8" y="140.2">R551</text>
<text x="78.5" y="140.2">R552</text>
<text x="91.2" y="140.2">R553</text>
<text x="182.6" y="147.9">GND</text>
<text x="81" y="163.1">U49</text>
<text x="172.5" y="166.9">R548</text>
<text x="182.6" y="166.9">R547</text>
<text x="192.8" y="166.9">R546</text>
<text x="55.6" y="172">R550</text>
<text x="111.5" y="171.9">C380</text>
<text x="202.9" y="168.2">R545</text>
<text x="422.7" y="170.7">GND</text>
<text x="98.8" y="180.9">GND</text>
<text x="106.4" y="183.4">GND</text>
<text x="355.3" y="180.9">R176</text>
<text x="365.5" y="183.4">U27</text>
<text x="429" y="180.9">C171</text>
<text x="450.6" y="180.9">R177</text>
<text x="338.8" y="187.2">R174</text>
<text x="454.4" y="187.2">R175</text>
<text x="338.8" y="194.8">R173</text>
<text x="444.2" y="192.3">R172</text>
<text x="354.1" y="201.2">GND</text>
<text x="351.5" y="205">R178</text>
<text x="158.5" y="229.1">R158</text>
<text x="121.7" y="236.8">J19</text>
<text x="161" y="236.8">R159</text>
<text x="161" y="249.5">R160</text>
<text x="158.5" y="257.1">R161</text>
<text x="147.1" y="258.3">GND</text>
</g>
<g font-size="2.3">
<text x="363" y="57.7">SPI Flash</text>
<text x="378.6" y="57.7">JTAG</text>
<text x="371.6" y="64.6" transform="rotate(-90 371.6 64.6)">1</text>
<text x="372.9" y="62.3" transform="rotate(-90 372.9 62.3)">1</text>
<text x="374.1" y="64.6" transform="rotate(-90 374.1 64.6)">2</text>
<text x="375.4" y="62.3" transform="rotate(-90 375.4 62.3)">2</text>
<text x="376.7" y="64.6" transform="rotate(-90 376.7 64.6)">3</text>
<text x="378" y="62.3" transform="rotate(-90 378 62.3)">3</text>
<text x="159" y="81.4" transform="rotate(-90 159 81.4)">48</text>
<text x="161.6" y="81.4" transform="rotate(-90 161.6 81.4)">47</text>
<text x="164.1" y="81.4" transform="rotate(-90 164.1 81.4)">46</text>
<text x="166.7" y="81.4" transform="rotate(-90 166.7 81.4)">45</text>
<text x="169.2" y="81.4" transform="rotate(-90 169.2 81.4)">44</text>
<text x="171.7" y="81.4" transform="rotate(-90 171.7 81.4)">43</text>
<text x="174.3" y="81.4" transform="rotate(-90 174.3 81.4)">42</text>
<text x="176.8" y="81.4" transform="rotate(-90 176.8 81.4)">41</text>
<text x="179.4" y="81.4" transform="rotate(-90 179.4 81.4)">40</text>
<text x="181.9" y="81.4" transform="rotate(-90 181.9 81.4)">39</text>
<text x="184.4" y="81.4" transform="rotate(-90 184.4 81.4)">38</text>
<text x="187" y="81.4" transform="rotate(-90 187 81.4)">37</text>
<text x="318.5" y="83.3">1</text>
<text x="327.4" y="83.3">2</text>
<text x="384.2" y="78.2">P11</text>
<text x="385.4" y="80.8">P8</text>
<text x="385.4" y="83.3">P9</text>
<text x="389.3" y="79.5">M2_0</text>
<text x="389.3" y="82">CFGBVS_0</text>
<text x="416.4" y="80.8">DONE_0</text>
<text x="418.4" y="83.3">TCK_0</text>
<text x="426.6" y="82">E10</text>
<text x="426.6" y="79.5">P10</text>
<text x="68.2" y="88.4">1</text>
<text x="70.5" y="89.7">OE/NC VDD</text>
<text x="85" y="88.4">4</text>
<text x="153.4" y="88.4">49</text>
<text x="157.7" y="89.4">EP</text>
<text x="159.8" y="87.5" transform="rotate(-90 159.8 87.5)">GND</text>
<text x="162.3" y="87.5" transform="rotate(-90 162.3 87.5)">GND</text>
<text x="164.9" y="89.7" transform="rotate(-90 164.9 89.7)">VCCIO</text>
<text x="167.4" y="88.7" transform="rotate(-90 167.4 88.7)">EECS</text>
<text x="170" y="90" transform="rotate(-90 170 90)">EECLK</text>
<text x="175" y="88.3" transform="rotate(-90 175 88.3)">TEST</text>
<text x="177.6" y="89.1" transform="rotate(-90 177.6 89.1)">AGND</text>
<text x="182.7" y="88.9" transform="rotate(-90 182.7 88.9)">VCCD</text>
<text x="187.7" y="88.8" transform="rotate(-90 187.7 88.8)">VCCA</text>
<text x="318.5" y="88.4">3</text>
<text x="327.4" y="88.4">4</text>
<text x="384.2" y="85.9">E12</text>
<text x="384.2" y="88.4">P12</text>
<text x="389.3" y="84.6">PROGRAM_B_0</text>
<text x="389.3" y="87.1">TMS_0</text>
<text x="389.3" y="89.7">M0_0</text>
<text x="412.3" y="85.9">VCCBATT_0</text>
<text x="419.8" y="88.4">VN_0</text>
<text x="426.6" y="89.7">K10</text>
<text x="426.6" y="87.1">K9</text>
<text x="426.6" y="84.6">E8</text>
<text x="68.2" y="93.5">2</text>
<text x="70.5" y="94.7">GND</text>
<text x="79.1" y="94.7">OUT</text>
<text x="85" y="93.5">3</text>
<text x="154.6" y="93.5">1</text>
<text x="156.9" y="94.7">XCSI</text>
<text x="172.5" y="91.6" transform="rotate(-90 172.5 91.6)">EEDATA</text>
<text x="180.1" y="91.2" transform="rotate(-90 180.1 91.2)">VREGIN</text>
<text x="185.2" y="93.9" transform="rotate(-90 185.2 93.9)">VCCCORE</text>
<text x="185.5" y="94.7">GND</text>
<text x="191.6" y="93.5">36</text>
<text x="384.2" y="90.9">P13</text>
<text x="385.4" y="93.5">P7</text>
<text x="389.3" y="92.2">M1_0</text>
<text x="389.3" y="94.7">INIT_B_0</text>
<text x="413.1" y="93.5">GNDADC_0</text>
<text x="415.4" y="90.9">VREFP_0</text>
<text x="426.6" y="94.7">H10</text>
<text x="426.6" y="92.2">H9</text>
<text x="154.6" y="96">2</text>
<text x="154.6" y="98.6">3</text>
<text x="154.6" y="101.1">4</text>
<text x="156.9" y="97.3">XCSO</text>
<text x="156.9" y="99.8">VPHY</text>
<text x="181.7" y="99.8">#RESET</text>
<text x="185.5" y="97.3">GND</text>
<text x="191.6" y="101.1">33</text>
<text x="191.6" y="98.6">34</text>
<text x="191.6" y="96">35</text>
<text x="384.2" y="96">E11</text>
<text x="384.2" y="98.6">E13</text>
<text x="385.7" y="101.1">L9</text>
<text x="389.3" y="97.3">TDI_0</text>
<text x="389.3" y="99.8">TDO_0</text>
<text x="413.3" y="96">VCCADC_0</text>
<text x="416.9" y="101.1">CCLK_0</text>
<text x="418.3" y="98.6">DXP_0</text>
<text x="426.6" y="99.8">E9</text>
<text x="426.6" y="97.3">L10</text>
<text x="154.6" y="103.6">5</text>
<text x="154.6" y="106.2">6</text>
<text x="156.9" y="102.4">AGND</text>
<text x="156.9" y="104.9">REF</text>
<text x="156.9" y="107.4">DM</text>
<text x="181.4" y="107.4">ACBUS7</text>
<text x="181.4" y="104.9">ACBUS8</text>
<text x="181.4" y="102.4">ACBUS9</text>
<text x="191.6" y="106.2">31</text>
<text x="191.6" y="103.6">32</text>
<text x="385.8" y="103.6">J9</text>
<text x="389.3" y="102.4">DXN_0</text>
<text x="389.3" y="104.9">VREFN_0</text>
<text x="419.9" y="103.6">VP_0</text>
<text x="426.6" y="102.4">J10</text>
<text x="154.6" y="108.7">7</text>
<text x="154.6" y="111.3">8</text>
<text x="154.6" y="113.8">9</text>
<text x="156.9" y="110">DP</text>
<text x="156.9" y="112.5">VPLL</text>
<text x="181.4" y="112.5">ACBUS5</text>
<text x="181.4" y="110">ACBUS6</text>
<text x="191.6" y="113.8">28</text>
<text x="191.6" y="111.3">29</text>
<text x="191.6" y="108.7">30</text>
<text x="153.3" y="116.3">10</text>
<text x="153.3" y="118.9">11</text>
<text x="156.9" y="115.1">AGND</text>
<text x="156.9" y="117.6">GND</text>
<text x="181.4" y="117.6">ACBUS3</text>
<text x="181.4" y="115.1">ACBUS4</text>
<text x="191.6" y="118.9">26</text>
<text x="191.6" y="116.3">27</text>
<text x="153.3" y="121.4">12</text>
<text x="156.9" y="120.1">GND</text>
<text x="156.9" y="122.7">VCCIO</text>
<text x="181.4" y="122.7">ACBUS1</text>
<text x="181.4" y="120.1">ACBUS2</text>
<text x="191.6" y="121.4">25</text>
<text x="159" y="137.3" transform="rotate(-90 159 137.3)">13</text>
<text x="160" y="134.1" transform="rotate(-90 160 134.1)">ADBUS0</text>
<text x="161.6" y="137.3" transform="rotate(-90 161.6 137.3)">14</text>
<text x="162.6" y="134.1" transform="rotate(-90 162.6 134.1)">ADBUS1</text>
<text x="164.1" y="137.3" transform="rotate(-90 164.1 137.3)">15</text>
<text x="165.1" y="134.1" transform="rotate(-90 165.1 134.1)">ADBUS2</text>
<text x="166.7" y="137.3" transform="rotate(-90 166.7 137.3)">16</text>
<text x="167.7" y="134.1" transform="rotate(-90 167.7 134.1)">ADBUS3</text>
<text x="169.2" y="137.3" transform="rotate(-90 169.2 137.3)">17</text>
<text x="170.2" y="134.1" transform="rotate(-90 170.2 134.1)">ADBUS4</text>
<text x="171.7" y="137.3" transform="rotate(-90 171.7 137.3)">18</text>
<text x="172.7" y="134.1" transform="rotate(-90 172.7 134.1)">ADBUS5</text>
<text x="174.3" y="137.3" transform="rotate(-90 174.3 137.3)">19</text>
<text x="175.3" y="134.1" transform="rotate(-90 175.3 134.1)">ADBUS6</text>
<text x="176.8" y="137.3" transform="rotate(-90 176.8 137.3)">20</text>
<text x="177.8" y="134.1" transform="rotate(-90 177.8 134.1)">ADBUS7</text>
<text x="179.4" y="137.3" transform="rotate(-90 179.4 137.3)">21</text>
<text x="180.4" y="134.1" transform="rotate(-90 180.4 134.1)">ACBUS0</text>
<text x="181.9" y="137.3" transform="rotate(-90 181.9 137.3)">22</text>
<text x="182.9" y="134.1" transform="rotate(-90 182.9 134.1)">GND</text>
<text x="184.4" y="137.3" transform="rotate(-90 184.4 137.3)">23</text>
<text x="185.4" y="134.1" transform="rotate(-90 185.4 134.1)">GND</text>
<text x="187" y="137.3" transform="rotate(-90 187 137.3)">24</text>
<text x="188" y="134.1" transform="rotate(-90 188 134.1)">VCCIO</text>
<text x="79.6" y="165.9">1</text>
<text x="82" y="167.1">CS</text>
<text x="88" y="167.1">VCC</text>
<text x="93.9" y="165.9">8</text>
<text x="79.6" y="168.4">2</text>
<text x="79.6" y="170.9">3</text>
<text x="79.6" y="173.5">4</text>
<text x="82" y="169.7">SK</text>
<text x="82" y="172.2">DI</text>
<text x="87.6" y="172.2">ORG</text>
<text x="89.5" y="169.7">NC</text>
<text x="93.9" y="173.5">5</text>
<text x="93.9" y="170.9">6</text>
<text x="93.9" y="168.4">7</text>
<text x="82" y="174.8">DO</text>
<text x="87.7" y="174.8">GND</text>
<text x="364.1" y="186.2">1</text>
<text x="364.1" y="188.7">2</text>
<text x="364.1" y="191.3">3</text>
<text x="366.4" y="187.5">CS#</text>
<text x="366.4" y="190">DO(IO1)</text>
<text x="389.1" y="190">HOLD#orRESET#(IO3)</text>
<text x="408" y="187.5">VCC</text>
<text x="413.9" y="191.3">6</text>
<text x="413.9" y="188.7">7</text>
<text x="413.9" y="186.2">8</text>
<text x="364.1" y="193.8">4</text>
<text x="366.4" y="192.5">WP#(IO2)</text>
<text x="366.4" y="195.1">GND</text>
<text x="405.3" y="195.1">DI(IO0)</text>
<text x="408.4" y="192.5">CLK</text>
<text x="413.9" y="193.8">5</text>
<text x="124.5" y="244.6">5</text>
<text x="124.5" y="242.1">6</text>
<text x="126.9" y="245.9">4</text>
<text x="126.9" y="243.3">5</text>
<text x="126.9" y="240.8">6</text>
<text x="124.5" y="249.7">3</text>
<text x="124.5" y="247.1">4</text>
<text x="126.9" y="251">2</text>
<text x="126.9" y="248.4">3</text>
<text x="124.5" y="254.8">1</text>
<text x="124.5" y="252.2">2</text>
<text x="126.9" y="253.5">1</text>
</g>
<text font-size="1.5" fill="#000080" x="388.4" y="75.6">U33.1</text>
</svg>
